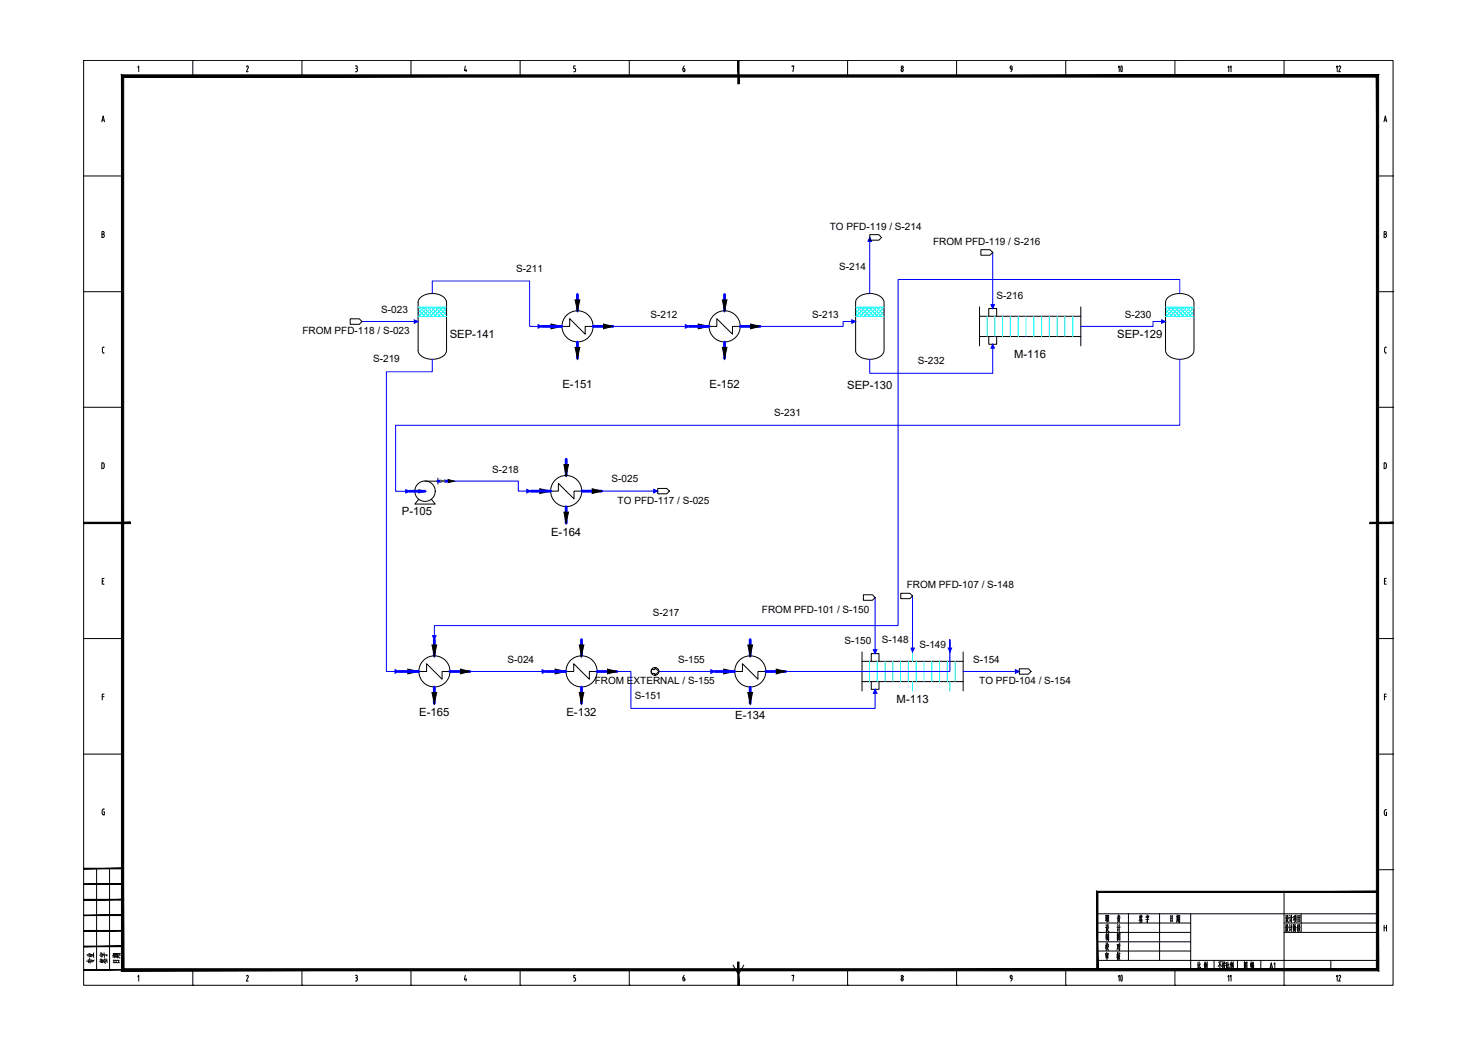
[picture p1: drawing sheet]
<svg xmlns="http://www.w3.org/2000/svg" width="420mm" height="297mm" viewBox="0 0 420 297" stroke-linecap="round" stroke-linejoin="round" font-family="sans-serif">
<g fill="none" stroke="#000" stroke-width=".28">
<path d="M23.8 17.2h372.2v262.9h-372.2zM39.2 19.1l.2-.4v1.7M54.8 17.2h.1M54.8 17.2v4.4M70.3 18.7l.3 .2v.4M70.3 18.7l-.2 .3M70.5 19.3l-.5 1.1h.6M85.8 17.2h.1M85.8 17.2v4.4M101 18.7h.3M101.2 19.5h.1M101.3 18.7l.3 .4-.3 .4 .3 .6-.3 .3"/>
<path d="M116.8 17.2h.1M116.8 17.2v4.4M132.3 18.7l-.3 1.4h.7M132.5 19.7v.7M147.9 17.2h.1M147.9 17.2v4.4M163.4 19.5l.2 .3M163.6 18.7h-.5v.8h.3M163.6 19.8v.3M178.9 17.2h.1M178.9 17.2v4.4M194.1 19.5l.2 .8h.3l.1-.3"/>
<path d="M194.1 19.5l.5 .1 .1 .5M194.5 18.7l-.3 .8M209.9 17.2h.1M225.2 19v-.3h.5l-.3 1.7M240.9 17.2h.1M240.9 17.2v4.4M256.7 19.8v.3M256.7 19.8l-.1-.3a.42 .42 0 0 0-.4 .4 .42 .42 0 0 0 .4 .4l.1-.3M271.9 17.2h.1M271.9 17.2v4.4M287.4 19.7h.3M287.7 19.1v.5"/>
<path d="M287.7 19.6l-.4 .8M287.7 19.1l-.1-.3a.43 .43 0 0 0-.4 .3 .43 .43 0 0 0 .3 .5M303 17.2h.1M303 17.2v4.4M334 17.2h.1M334 17.2v4.4M365 17.2h.1M365 17.2v4.4M28.9 34.6l.4-1.6 .4 1.6M29 34.1h.6M101 20.4h.3M163.1 20.4h.3"/>
<path d="M163.6 20l-.2 .4M393.4 34.6l.4-1.6 .4 1.6M393.6 34.1h.5M23.8 50h11.1M391.6 50h4.4M396 50h.1M29 66.6l.6 .2v.4l-.3 .3M29.3 66.5l.3-.1v-.4l-.6-.2v1.7h.3M393.5 66.6h.3M393.8 65.8h-.3v1.7h.3M393.8 66.6l.4 .4-.4 .5M393.8 65.8l.3 .4-.3 .3"/>
<path d="M23.8 82.9h11.1M29.4 98.7h.2M29.4 98.7l-.3 .2v1l.1 .4 .4 .1M391.6 82.9h4.4M393.6 99.1v.8M393.6 99.9l.3 .4M393.9 98.7h.2M393.9 98.7l-.3 .4M396 82.9h.1M23.8 115.8h11.1M391.6 115.8h4.4M393.9 100.4h.2"/>
<path d="M396 115.8h.1M29.2 131.6h-.3v1.6h.3M29.3 131.6l.3 .5v.8l-.3 .3M393.5 131.6h.4l.2 .5v.8l-.6 .3zM396 148.6h.1M29.1 165.2h.3M29.6 164.4h-.5v1.7h.5M393.6 165.2h.3M394.1 164.4h-.5v1.7h.5M23.8 181.5h11.1M29.1 198h.5M29.6 197.3h-.5v1.7"/>
<path d="M391.6 181.5h4.4M393.6 198h.5M394.1 197.3h-.5v1.7M396 181.5h.1M23.8 214.4h11.1M391.6 214.4h4.4M396 214.4h.1M29 230.4v.8M29.5 230.7h.2v.9l-.5-.1-.1-.4M29.7 230h-.5l-.1 .4M393.5 230.6v.7M393.6 231.3l.3 .5"/>
<path d="M394 230.9h.2v.9h-.3M394.2 230.2h-.5l-.1 .4M27.5 246.9v28.8M31.1 246.9v28.8M311.9 259.7h79.7M320.8 259.7v13.3M329.6 259.7v13.3M338.5 259.7v16M365 253.5v26.6M369.9 259.7v5.3M391.6 247.2h4.4M396 247.2h.1"/>
<path d="M39.2 277.6l.2-.4v1.7M54.8 275.7v4.4M70.3 277.2l.3 .2v.4M70.3 277.2l-.2 .3M70.5 277.8l-.5 1.1h.6M85.8 275.7v4.4M101 277.2h.3M101 278.9h.3M101.2 277.9h.1M101.3 277.2l.2 .2v.4l-.2 .1 .3 .6M101.6 278.5l-.3 .3M116.8 275.7v4.4"/>
<path d="M132.3 277.2l-.3 1.3h.7M132.5 278.2v.7M147.9 275.7v4.4M163.1 278.9h.3M163.4 277.9l.2 .4M163.6 277.2h-.5v.7h.3M163.6 278.3v.2M163.6 278.5l-.2 .3M178.9 275.7v4.4M194.1 277.9l.5 .1 .1 .5M194.1 277.9v.6M194.2 278.5l.2 .3 .3-.3"/>
<path d="M194.5 277.2l-.3 .8M208.4 274.3l1.5 2.7 1.5-2.7M225.2 277.4v-.2h.5l-.3 1.7M240.9 275.7v4.4M256.2 278.5l.3 .3 .2-.3M256.7 278.3v.2M256.7 278.3l-.2-.4-.3 .6M271.9 275.7v4.4M287.2 277.8l.3 .3M287.4 278.2h.3M287.7 277.6v.5M287.7 278.1l-.4 .8"/>
<path d="M287.7 277.6l-.2-.4-.3 .6M303 275.7v4.4M311.9 273h79.7M311.9 262.4h26.6M311.9 265h26.6M311.9 267.7h26.6M311.9 270.3h26.6M324.1 261.6v.3M324.2 260l-.3 .9M324.2 260.5v.3M324.3 261.6v.3M324.3 260.8l.5 .8"/>
<path d="M324.3 260.7l-.5 1M324.3 260.4l-.3 .1M324.4 261.3l-.3 .1M324.5 260.1l-.1 .6M324.5 260.5l.1 .3M324.5 261.5l-.1 .6M324.7 262.1l-.7 .1M324.8 260.4l-.4 .1M325.9 260.5l.7-.1-.1 .4M325.9 260.4l-.1 .4M326.1 260l.1 .4M326.2 261.1v1.1l-.2-.3"/>
<path d="M326.4 260.8h-.5M326.4 260.7l-.2 .4M326.6 261.3l-.9 .1M332.8 260.3v1.7M333.1 261l-.3 .1M333.2 261.7l-.4 .1M333.3 260.4l-.5 .1M333.3 260.3l-.1 1.6M334 275.7v4.4M334.6 260.1v1.3M334.6 261.6l-.2 .6M334.8 261.6l.1 .3"/>
<path d="M334.8 260.8h-.2M334.8 261.1h-.2M334.9 260l-.1 1.4M335 260.4l-.5 .1M335 261.4l-.5 .1M335.1 261.3l-.1 .9M335.1 260.3v1.1M335.3 260.8h-.2M335.3 261.2l-.2 .1M335.4 260.2v2l-.2-.2M335.4 260.3h-.3M340.6 273.5v1.7"/>
<path d="M340.8 274.9l-.3 .5M340.8 274.3l-.2 .1M340.9 273.4v1.8l.2 .2h.2v-.5M341.2 274l-.3 .6M342.5 273.8v1.7M342.6 273.4l-.3 1M342.6 274.4l.1 .3M342.7 273.8l-.2 .9M342.8 274.1l-.1 .1M342.9 274.1l-.3 1.2M342.9 273.7l-.3 .1M343 273.9v1"/>
<path d="M343.2 273.4v2.1l-.2-.3M345.1 273v2.7M346.8 273.9v1.5M346.9 273.4l-.6 1.4M346.9 274.1l.3 .6M347.2 273.4l-.8 .1M347.6 273.3v2.1l-.1-.2M347.7 274.3l-.3 .3M347.8 273.9l-.4 .1M347.8 273.7v.4M348 273.9l-.1 .9 .4 .6M348 273.3l.1 .4"/>
<path d="M348.2 274.5l-.4 1M348.3 273.8h-.5M348.3 273.7l-.1 .3M348.4 274.4l-.6 .1M348.7 273.5v1.7M349 274.2l-.3 .2M349.1 273.4v1.8l.1 .2h.2v-.5M349.4 274l-.3 .6M349.9 273.8v1.7M350 273.4l-.3 1M350.1 274.4l.1 .3M350.2 273.7l-.2 .9"/>
<path d="M350.3 274.1l-.2 .1M350.3 274.1l-.2 1.2M350.4 273.7l-.4 .1M350.4 273.9v1M350.6 273.4v2l-.2-.2M351.8 273v2.7M353.8 275.4v-2v2M353.8 275.3h.7M354 274.1l.4 .5M354 274.9l.2 .3M354.1 274.6l.1 .2M354.1 273.7l-.2 .6"/>
<path d="M354.3 273.9l-.2 .1M354.3 273.8l-.5 1M354.5 273.4v2M354.5 273.5l-.7 .1M355.5 273.8v1M355.7 273.3v2.2M355.8 274h-.3M355.8 273.9v.9l-.1-.2M355.9 274.4v1.1M356 273.8v.6M356.1 274.5v.9M356.3 273.8l-.3 .1"/>
<path d="M356.3 273.8v.4M356.3 274.2l-.3 .1M356.3 273.5l-.4 .1M356.3 274.9l-.3 .1M356.3 275.3l-.4 .1M356.4 274.5l-.5 .1M356.4 274.4l-.1 1M365 262.4h26.6M365 265h26.6M365.4 262.9l.2 .3M365.5 260.2l.2 .3M365.5 263.6h-.2"/>
<path d="M365.5 263.5v1M365.6 260.9h-.2M365.6 260.8v1M365.7 264.2l-.3 .5M365.7 261.5l-.2 .5M365.8 262.8l-.1 1M365.8 264l.5 .8M365.8 261.3l.5 .9M365.9 260.5l-.2 .6M365.9 260.1v.5M366 262.8l.1 .8h.2M366 262.9h-.2"/>
<path d="M366.1 260.1v.7l.2 .1M366.1 260.2l-.2 .1M366.1 263.8h-.4M366.1 263.7l-.5 1.2M366.1 261.1h-.3M366.2 261l-.5 1.2M366.5 263.6l.2-.1-.1 1.1M366.6 262.8l.1 .4M366.6 260.1l.2 .4M366.7 260.8l-.2 .1M366.7 260.8v1.1M366.8 264.1l-.2 .5"/>
<path d="M366.8 261.5l-.1 .4M367.1 262.7v2.2M367.1 260.1v2.1M367.4 263.5l-.6 .1M367.4 260.8l-.5 .1M367.7 262.8v2M367.8 262.8v1.4l-.1-.2M367.8 260.5v.9M367.8 262.9l-.1 .1M367.9 260.5l-.2 .1M368 263.6l-.2 1.3M368 261.3l-.4 .3"/>
<path d="M368.1 260.6v1M368.1 262.9l.3 .8h.1M368.2 262.7l-.3 1M368.2 260.8l-.3 1.4M368.2 260.2v.5M368.2 261.7l.3 .4M368.2 263.5v1.4M368.5 260.6l-.4 .1M368.5 260.5v1.1M368.5 260.1l-.5 .2M368.9 262.9v1.8M369 260.2v1.9"/>
<path d="M369 263.6l-.1 .1M369 263.3l-.1 .1M369.1 264l-.4 .2M369.1 262.8l-.2 .3M369.2 264l.4 .7M369.2 263.8l.3-.1-.5 1.1M369.3 262.8l-.1 .9M369.4 262.8v.7h.2M369.4 261.2l-.4 .1M369.4 260.8h-.4M369.4 262.9l-.1 .1M369.5 261.7l-.5 .2"/>
<path d="M369.6 260.3l-.6 .1M369.6 260.2l-.1 1.9M378.3 273v2.7M393.5 263v1.7M393.5 263.7h.7M394.2 263v1.7M54.8 280.1h.1M85.8 280.1h.1M116.8 280.1h.1M147.9 280.1h.1M178.9 280.1h.1M209.9 280.1h.1"/>
<path d="M240.9 280.1h.1M271.9 280.1h.1M303 280.1h.1M334 280.1h.1M365 280.1h.1"/>
<circle cx="256.4" cy="19.1" r=".32"/>
<circle cx="256.4" cy="277.6" r=".32"/>
</g>
<g fill="#000" stroke="#000" stroke-width=".28">
<path d="M209.7 17.2l.4 6.6v-6.6zM209.7 17.2l.4 6.6h-.4z"/>
<path d="M34.5 21.3l.7 254.1v-253.5zM34.5 21.3l.7 254.1-.7 .6zM34.5 276l356.8-.6h-356.1zM34.5 276l356.8-.6 .6 .6zM391.3 21.9v253.5l.6 .6zM391.3 21.9l.6-.6v254.7zM35.2 21.9h356.1l.6-.6zM34.5 21.3h357.4l-356.7 .6z"/>
<path d="M23.8 148.4v.4l13.3-.4zM23.8 148.8l13.3-.4v.4z"/>
<path d="M389.4 148.8h6.6v-.4zM389.4 148.4h6.6l-6.6 .4z"/>
<path d="M23.8 255.8h11.1v-.2zM23.8 255.6h11.1l-11.1 .2z"/>
<path d="M23.8 251.4h11.1v-.2zM23.8 251.2h11.1l-11.1 .2z"/>
<path d="M23.8 247h11.1v-.2zM23.8 246.8h11.1l-11.1 .2z"/>
<path d="M312.1 253.7h79.5v-.3zM311.8 253.4h79.8l-79.5 .3zM311.8 253.4l.3 22.3v-22zM311.8 253.4l.3 22.3h-.3z"/>
<path d="M23.8 275.7h11.1v-.1zM23.8 275.6h11.1l-11.1 .1z"/>
<path d="M23.8 269.1h11.1v-.2zM23.8 268.9h11.1l-11.1 .2z"/>
<path d="M23.8 264.7h11.1v-.2zM23.8 264.5h11.1l-11.1 .2z"/>
<path d="M23.8 260.3h11.1v-.2zM23.8 260.1h11.1l-11.1 .2z"/>
<path d="M209.7 273.5v6.6h.4zM209.7 273.5h.4v6.6z"/>
</g>
<g fill="none" stroke="#00f" stroke-width=".8">
<path d="M154.1 92.8h5.6M164.2 83.7v4.6M164.2 97.2v4.6M168.6 92.8h5.6M195.9 92.8h5.7M206 83.7v4.6M206 97.2v4.6M210.4 92.8h5.7M116.4 139.6h4.4M124.5 136.8h.9M126.4 136.8h1M150.9 139.6h5.6"/>
<path d="M160.9 130.5v4.7M165.4 139.6h5.6M160.9 144v4.7M113.4 190.9h5.6M123.5 181.8v4.7M123.5 195.3v4.6M127.9 190.9h5.6M155.2 190.9h5.7M165.3 181.8v4.7M165.3 195.3v4.6M169.7 190.9h5.7M203.2 190.9h5.6"/>
<path d="M213.3 181.8v4.7M213.3 195.3v4.6M217.7 190.9h5.6"/>
</g>
<g fill="#000" stroke="#000" stroke-width=".28">
<path d="M156.6 92.1l3.1 .7-3.1 .7zM163.5 85.2h1.3l-.6 3.1zM171.6 92.1l2.6 .7-2.6 .7zM198.5 92.1l3.1 .7-3.1 .7zM205.3 85.2h1.4l-.7 3.1zM213.4 92.1l2.7 .7-2.7 .7zM163.5 98.7h1.3l-.6 3.1zM205.3 98.7h1.4l-.7 3.1zM119.1 139.2l1.7 .4-1.7 .5zM127.4 136.3l1.8 .5-1.8 .4zM153.4 138.9l3.1 .7-3.1 .7zM160.3 132.1h1.3l-.7 3.1z"/>
<path d="M168.3 138.9l2.7 .7-2.7 .7zM160.3 145.6h1.3l-.7 3.1zM115.9 190.2l3.1 .7-3.1 .6zM122.8 183.3h1.3l-.6 3.2zM122.8 196.8h1.3l-.6 3.1zM130.9 190.2l2.6 .7-2.6 .6zM157.8 190.2l3.1 .7-3.1 .6zM164.7 183.3h1.3l-.7 3.2zM164.7 196.8h1.3l-.7 3.1zM172.7 190.2l2.7 .7-2.7 .6zM205.7 190.2l3.1 .7-3.1 .6zM212.6 183.3h1.3l-.6 3.2z"/>
<path d="M212.6 196.8h1.3l-.6 3.1zM220.7 190.2l2.6 .7-2.6 .6z"/>
</g>
<g fill="none" stroke="#000" stroke-width=".28">
<path d="M119.5 84.6a5.3 5.3 0 0 1 7.1 .4l.3 1v13.6a3.6 3.6 0 0 1-4 2.5 3.6 3.6 0 0 1-4-2.5v-13.6v-.5zM159.7 92.8h2.3v-2.2l4.4 4.4v-2.2h2.2M201.6 92.8h2.2v-2.2l4.4 4.4v-2.2h2.2M243.9 84.6a5.3 5.3 0 0 1 7.1 .4l.3 1v13.6a3.6 3.6 0 0 1-4 2.5 3.6 3.6 0 0 1-4.1-2.5v-13.6l.1-.5zM278.5 95.7h28.7M278.5 87.2v11.1M278.5 89.9h28.7M281.1 89.9v-2.2h2.2v2.2M281.1 95.7v2.2h2.2v-2.2M307.2 87.2v11.1M332 84.6a5.4 5.4 0 0 1 7.1 .4l.3 1v13.6a3.6 3.6 0 0 1-4 2.5 3.6 3.6 0 0 1-4.1-2.5v-13.6l.3-1zM120.8 136.8h3.7"/>
<path d="M124.5 135.9v1.7M156.5 139.6h2.2v-2.2l4.5 4.4v-2.2h2.2M119 141.9l-1.1 1.4h5.8l-1.1-1.4M119 190.9h2.3v-2.2l4.4 4.4v-2.2h2.2M160.9 190.9h2.2v-2.2l4.4 4.4v-2.2h2.2M208.8 190.9h2.3v-2.2l4.4 4.4v-2.2h2.2M245.1 193.7h28.7M245.1 185.3v11.1M245.1 188h28.7M247.7 188v-2.2h2.2v2.2M247.7 193.7v2.2h2.2v-2.2M273.8 185.3v11.1"/>
<circle cx="164.2" cy="92.8" r="4.4"/>
<circle cx="206" cy="92.8" r="4.4"/>
<circle cx="120.8" cy="139.6" r="2.9"/>
<circle cx="161" cy="139.6" r="4.4"/>
<circle cx="123.5" cy="190.8" r="4.4"/>
<circle cx="165.3" cy="190.8" r="4.4"/>
<circle cx="213.3" cy="190.8" r="4.4"/>
</g>
<g fill="none" stroke="#0ff" stroke-width=".28">
<path d="M118.9 87.3h8M118.9 89.9h8M118.9 89.1l.8 .8M118.9 88l1.9 1.9M119.2 87.3l2.7 2.6M119.5 87.3l-.6 .6M120.3 87.3l2.7 2.6M120.6 87.3l-1.7 1.7M121.4 87.3l2.6 2.6M121.7 87.3l-2.7 2.6M122.5 87.3l2.6 2.6M122.7 87.3l-2.6 2.6"/>
<path d="M123.6 87.3l2.6 2.6M123.8 87.3l-2.6 2.6M124.7 87.3l2.2 2.2M124.9 87.3l-2.6 2.6M125.8 87.3l1.1 1.1M126 87.3l-2.6 2.6M126.9 87.3v.1M126.9 87.5l-2.4 2.4M126.9 88.6l-1.3 1.3M126.9 89.7l-.2 .2M243.2 87.3h8.1M243.2 89.9h8.1"/>
<path d="M243.2 89.1l.8 .8M243.2 88l1.9 1.9M243.6 87.3l2.6 2.6M243.8 87.3l-.6 .6M244.7 87.3l2.6 2.6M244.9 87.3l-1.7 1.7M245.8 87.3l2.6 2.6M246 87.3l-2.6 2.6M246.9 87.3l2.6 2.6M247.1 87.3l-2.6 2.6M248 87.3l2.6 2.6M248.2 87.3l-2.6 2.6"/>
<path d="M249.1 87.3l2.2 2.2M249.3 87.3l-2.6 2.6M250.2 87.3l1.1 1.1M250.4 87.3l-2.6 2.6M251.3 87.3v.1M251.3 87.5l-2.4 2.4M251.3 88.6l-1.3 1.3M251.3 89.7l-.2 .2M280.6 89.9v5.8M282.8 89.9v5.8M285 89.9v5.8M287.2 89.9v5.8"/>
<path d="M289.5 89.9v5.8M291.7 89.9v5.8M293.9 89.9v5.8M296.1 89.9v5.8M298.3 89.9v5.8M300.5 89.9v5.8M302.7 89.9v5.8M305 89.9v5.8M331.3 89.1l.8 .8M331.3 88l1.9 1.9M331.3 87.3h8.1M331.3 89.9h8.1"/>
<path d="M331.8 87.3l2.5 2.6M331.9 87.3l-.6 .6M332.8 87.3l2.6 2.6M333 87.3l-1.7 1.7M333.9 87.3l2.6 2.6M334.1 87.3l-2.6 2.6M335 87.3l2.6 2.6M335.2 87.3l-2.6 2.6M336.1 87.3l2.6 2.6M336.3 87.3l-2.6 2.6M337.2 87.3l2.2 2.2M337.4 87.3l-2.6 2.6"/>
<path d="M338.3 87.3l1.1 1.1M338.5 87.3l-2.6 2.6M339.4 87.5l-2.4 2.4M339.4 88.6l-1.3 1.3M339.4 89.7l-.2 .2M339.4 87.3v.1M247.2 188v5.7M249.4 188v5.7M251.6 188v5.7M253.8 188v5.7M256 188v5.7M258.2 188v5.7"/>
<path d="M260.5 188v5.7M262.7 188v5.7M264.9 188v5.7M267.1 188v5.7M269.3 188v5.7M271.5 188v5.7"/>
</g>
<!-- layer: EQUIPMENT -->
<path d="M259.4 185.3v2.7M259.4 193.7v2.7M270 185.3v2.7M270 193.7v2.7" fill="none" stroke="#0ff" stroke-width=".28"/>
<path d="M125.4 136.5v.6l1-.6v.6zM125.9 136.8h.1" fill="none" stroke="#0f0" stroke-width=".28"/>
<!-- layer: STREAM -->
<g fill="none" stroke="#00f" stroke-width=".28">
<path d="M247.3 67.5v15.9M282.2 71.7v16M102.9 91.4h16M122.9 83.4v-3.5h27.7v12.9h3.5M174.2 92.8h21.7M243.2 91.4h-3.5v1.4h-23.6M282.2 97.9v8.2h-34.9v-4M331.3 91.4h-3.5v1.4h-20.6M335.4 83.4v-4h-80.1v98.4h-131.8v4M122.9 102.1v3.6h-13.1v85.2h3.6M335.4 102.1v18.8h-222.9v18.7h3.9M129.2 136.8h18.1v2.8h3.6"/>
<path d="M171 139.6h16M248.8 169.9v15.9M259.4 169.4v15.9M133.5 190.9h21.7M175.4 190.9h4v10.5h69.4v-5.5M187.3 190.9h15.9M270 185.3v-3.5v9.1h-46.7M273.8 190.9h16"/>
</g>
<!-- layer: STREAM_ARROW -->
<g fill="#00f" stroke="#00f" stroke-width=".28">
<path d="M117.8 90.9l1.1 .5-1.1 .5z"/>
<path d="M154.1 190.4l1.1 .5-1.1 .5z"/>
<path d="M185.8 139.1l1.2 .5-1.2 .5z"/>
<path d="M258.9 184.2h1l-.5 1.1z"/>
<path d="M269.6 184.2h.9l-.5 1.1z"/>
<path d="M248.3 184.7h1l-.5 1.1z"/>
<path d="M248.8 195.9l.5 1.2h-1z"/>
<path d="M288.7 190.4l1.1 .5-1.1 .5z"/>
<path d="M202.1 190.4l1.1 .5-1.1 .5z"/>
<path d="M153 92.3l1.1 .5-1.1 .5z"/>
<path d="M194.8 92.3l1.1 .5-1.1 .5z"/>
<path d="M242.1 90.9l1.1 .5-1.1 .5z"/>
<path d="M247.3 67.5l.5 1.1h-1.1z"/>
<path d="M281.7 86.6h1l-.5 1.1z"/>
<path d="M123 180.7h1l-.5 1.1z"/>
<path d="M149.8 139.1l1.1 .5-1.1 .5z"/>
<path d="M112.3 190.4l1.1 .5-1.1 .5z"/>
<path d="M330.2 90.9l1.1 .5-1.1 .5z"/>
<path d="M115.3 139.2l1.1 .4-1.1 .6z"/>
<path d="M282.2 97.9l.5 1.1h-1z"/>
</g>
<!-- layer: CONNECTOR -->
<g fill="none" stroke="#000" stroke-width=".28">
<path d="M247.3 66.7h2.5l.8 .8-.8 .8h-2.5zM278.8 71h2.6l.8 .7-.8 .8h-2.6zM99.6 90.6h2.5l.8 .8-.8 .8h-2.5zM187 138.8h2.6l.7 .8-.7 .8h-2.6zM245.4 169.1h2.6l.8 .8-.8 .7h-2.6zM256.1 168.6h2.5l.8 .8-.8 .8h-2.5zM185.2 190.3h1v-.5l1.1 1.1-1.1 1.1v-.6h-1zM289.8 190.1h2.5l.8 .8-.8 .7h-2.5z"/>
<circle cx="186.2" cy="190.8" r="1.12"/>
</g>
<text font-size="6.6" x="315.7" y="280.8">10</text>
<text font-size="6.2" x="315.7" y="22.2">10</text>
<g font-size="5.3">
<text x="312.9" y="266">设 计</text>
<text x="313.3" y="268.5">制 图</text>
<text x="27.5" y="275.2" transform="rotate(-90 27.5 275.2)">专业</text>
<text x="31.4" y="275.2" transform="rotate(-90 31.4 275.2)">签字</text>
<text x="34.9" y="274.8" transform="rotate(-90 34.9 274.8)">日期</text>
<text x="312.9" y="271.3">校 对</text>
</g>
<g font-size="4.4">
<text x="378.5" y="21.5">12</text>
<text x="363.4" y="276.6" transform="rotate(-90 363.4 276.6)">A1</text>
<text x="382.1" y="280.1" transform="rotate(-90 382.1 280.1)">12</text>
</g>
<g font-size="4">
<text x="351" y="21.5" transform="rotate(-90 351 21.5)">11</text>
<text x="351" y="280.1" transform="rotate(-90 351 280.1)">11</text>
</g>
<g font-size="3.2">
<text x="127.8" y="96">SEP-141</text>
<text x="317.6" y="96">SEP-129</text>
<text x="288.3" y="101.8">M-116</text>
<text x="159.9" y="110.3">E-151</text>
<text x="201.7" y="110.3">E-152</text>
<text x="240.8" y="110.6">SEP-130</text>
<text x="114.2" y="146.5">P-105</text>
<text x="156.7" y="152.2">E-164</text>
<text x="119.2" y="203.5">E-165</text>
<text x="161" y="203.5">E-132</text>
<text x="254.9" y="199.9">M-113</text>
<text x="209" y="204.5">E-134</text>
</g>
<g font-size="2.8">
<text x="235.9" y="65.3">TO PFD-119 / S-214</text>
<text x="265.3" y="69.5">FROM PFD-119 / S-216</text>
<text x="146.8" y="77.2">S-211</text>
<text x="238.6" y="76.8">S-214</text>
<text x="108.4" y="89">S-023</text>
<text x="283.3" y="85">S-216</text>
<text x="86" y="94.9">FROM PFD-118 / S-023</text>
<text x="184.9" y="90.4">S-212</text>
<text x="230.9" y="90.4">S-213</text>
<text x="319.7" y="90.4">S-230</text>
<text x="106.1" y="103">S-219</text>
<text x="260.9" y="103.4">S-232</text>
<text x="220.1" y="118.2">S-231</text>
<text x="139.9" y="134.3">S-218</text>
<text x="173.8" y="137.1">S-025</text>
<text x="175.6" y="143.2">TO PFD-117 / S-025</text>
<text x="257.8" y="167.2">FROM PFD-107 / S-148</text>
<text x="185.6" y="175.2">S-217</text>
<text x="216.6" y="174.1">FROM PFD-101 / S-150</text>
<text x="240.1" y="183.1">S-150</text>
<text x="250.7" y="182.7">S-148</text>
<text x="261.4" y="184.1">S-149</text>
<text x="144.3" y="188.5">S-024</text>
<text x="192.8" y="188.5">S-155</text>
<text x="276.6" y="188.5">S-154</text>
<text x="169.1" y="194.4">FROM EXTERNAL / S-155</text>
<text x="278.4" y="194.4">TO PFD-104 / S-154</text>
<text x="180.5" y="198.7">S-151</text>
</g>
</svg>
